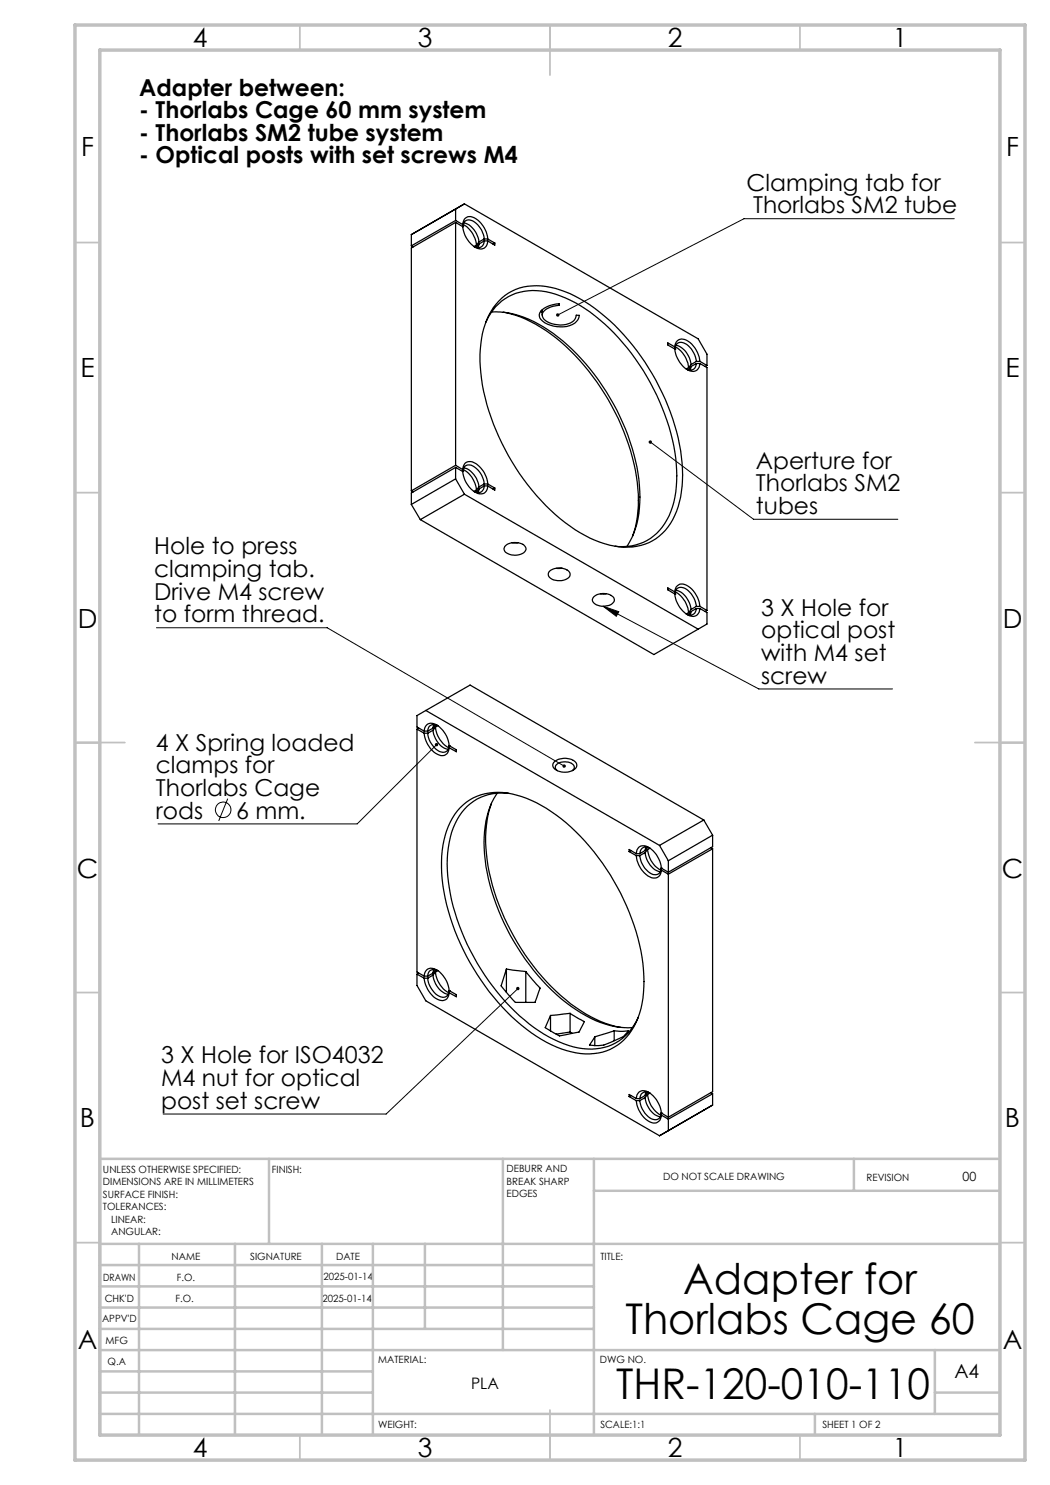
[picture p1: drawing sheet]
<svg xmlns="http://www.w3.org/2000/svg" width="210mm" height="297mm" viewBox="0 0 210 297" stroke-linecap="round" stroke-linejoin="round" font-family="sans-serif">
<g fill="none" stroke="#000" stroke-width=".25">
<path d="M82.3 46.9l10.6-6.1 46.7 27 1.8 3v2.3M82.3 46.9v2.3M82.3 49.2l.3 .2M91.1 44.1v-2.3l-8.8 5.1M91.1 44.5v48.6M91.1 44.5l1.4 .8M91.1 44.1l1.4 .8M91.1 44.5l-8.8 5.1v48.6M91.1 44.1l-8.8 5.1M92.5 45.3a5.2 5.2 0 0 0 3.4 4.5 1.42 1.42 0 0 0 1.6-1.6M92.5 44.9a1.54 1.54 0 0 1 1-1.5 1.54 1.54 0 0 1 1.7 .4 5.4 5.4 0 0 1 2.3 4M92.5 45.3h.1"/>
<path d="M92.5 45.3a1.34 1.34 0 0 1 .9-1.3 1.34 1.34 0 0 1 1.5 .4 4.8 4.8 0 0 1 1.9 3.4M92.5 44.9v.4M92.6 44.9a5.3 5.3 0 0 1 2.7 4.1M92.7 44.6a4.2 4.2 0 0 1 3.1 3.8M95.3 49.4v.1M95.3 49.4l-.1 .1M95.3 49l-.5 .3M95.8 48.8l-.2 .7M95.8 48.8l-.5 .6M95.8 48.4l-.5 .6M96.8 48.2a1.26 1.26 0 0 1-.6 1.2 1.26 1.26 0 0 1-1.3 0M96.8 48.2h.7"/>
<path d="M96.8 48.2l-1 .6M96.8 47.8h.7M96.8 47.8l-1 .6M97.5 48.2l1.5 .8v-.4M97.5 47.8l1.5 .8M99 48.6l-.4 .2M97.2 64.4a10.3 10.3 0 0 1 12-6.1 27 27 0 0 1 13.6 8.3 45.3 45.3 0 0 1 12.5 26.2 18.8 18.8 0 0 1-2.4 11.9 9.9 9.9 0 0 1-9.9 4.6M98.3 62.4a19.8 19.8 0 0 1 13.3 5 45 45 0 0 1 16.3 29.7 18.7 18.7 0 0 1-2.5 12.2M99.8 60.2a10.4 10.4 0 0 1 10.3-2.7 28 28 0 0 1 13.7 8.5 46.3 46.3 0 0 1 12.6 26.6 18.7 18.7 0 0 1-2.8 12.8 10.4 10.4 0 0 1-10.7 3.8 27.3 27.3 0 0 1-14.7-9.1 46.4 46.4 0 0 1-12-25.5 19.8 19.8 0 0 1 2.5-13.1zM100.6 62.4a27.2 27.2 0 0 1 14.4 8.7 45.6 45.6 0 0 1 12.7 27.8 21.4 21.4 0 0 1-1.2 8.3M108.2 62.2l.2 .3M108.4 61.9l.9-.5 1.2-.4 1.3-.3v.4a4.1 4.1 0 0 0-3.3 1.5 1.62 1.62 0 0 0 1.4 2 4.8 4.8 0 0 0 4.9-.5l.5-1.1 .6 .1a2.67 2.67 0 0 1-2.6 2.2 5.7 5.7 0 0 1-5.3-1.7 1.3 1.3 0 0 1 .4-1.7z"/>
<path d="M108.4 61.9v1.1M135 69.4a1.54 1.54 0 0 1 .9-1.5 1.54 1.54 0 0 1 1.8 .4 5.8 5.8 0 0 1 2.3 4M135 69.8a5.1 5.1 0 0 0 3.4 4.5 1.42 1.42 0 0 0 1.6-1.6M135 69.8h.1M135 69.8a1.33 1.33 0 0 1 .8-1.3 1.33 1.33 0 0 1 1.5 .4 5.2 5.2 0 0 1 2 3.4M135 69.4l-1.4-.8v.4l1.4 .8M135 69.4v.4M135 69.4a5.3 5.3 0 0 1 2.7 4.1M135.1 69.1a4.2 4.2 0 0 1 3.1 3.8M137.7 73.9v.1M137.7 73.9l-.1 .1M137.7 73.5l-.5 .3"/>
<path d="M138.2 73.3l-.2 .7M138.2 73.3l-.5 .6M138.2 72.9l-.5 .6M139.3 72.7a1.26 1.26 0 0 1-.7 1.2 1.26 1.26 0 0 1-1.3-.1M139.3 72.7h.7M139.3 72.7l-1.1 .6M139.3 72.3h.7M139.3 72.3l-1.1 .6M140 72.3l1.4 .8M140 72.7l1.4 .8v48.6M141.4 73.1l-.4 .2M82.3 98.2l.3 .2"/>
<path d="M91.1 95.8l-8.8 5.1M91.1 95.8l1.8 3M91.1 93.5v2.3M91.1 93.5l1.4 .8M91.1 93.1l1.4 .8M91.1 93.5l-8.8 5.1v2.3M91.1 93.1l-8.8 5.1M92.5 94.3a5.2 5.2 0 0 0 3.4 4.5 1.42 1.42 0 0 0 1.6-1.6M92.5 93.9a1.54 1.54 0 0 1 1-1.5 1.54 1.54 0 0 1 1.7 .3 5.4 5.4 0 0 1 2.3 4.1M92.5 94.3h.1M92.5 94.3a1.34 1.34 0 0 1 .9-1.3 1.34 1.34 0 0 1 1.5 .4 4.6 4.6 0 0 1 1.9 3.4M92.5 93.9v.4"/>
<path d="M92.6 93.9a5.1 5.1 0 0 1 2.7 4.1M92.7 93.6a4.2 4.2 0 0 1 3.1 3.8M92.9 98.8l-8.8 5.1M92.9 98.8l46.7 27M95.3 98.4v.1M95.3 98.4l-.1 .1M95.3 98l-.5 .3M95.8 97.8l-.2 .7M95.8 97.8l-.5 .6M95.8 97.4l-.5 .6M96.8 97.2a1.24 1.24 0 0 1-.6 1.2 1.24 1.24 0 0 1-1.3-.1M96.8 97.2h.7"/>
<path d="M96.8 97.2l-1 .6M96.8 96.8h.7M96.8 96.8l-1 .6M97.5 97.2l1.5 .8v-.4M97.5 96.8l1.5 .8M99 97.6l-.4 .2M82.3 100.9l1.8 3M84.1 103.9l46.7 27 8.8-5.1M101 109.3a3 3 0 0 1 4 0 1.04 1.04 0 0 1-.8 1.5 2.93 2.93 0 0 1-3.3-.6 .74 .74 0 0 1 .1-.9zM102.4 108.5h1.2M110 114.2a2.98 2.98 0 0 1 4 .4 1.28 1.28 0 0 1-1.4 1.5 2.49 2.49 0 0 1-2.9-1v-.5zM111.3 113.7h1.1"/>
<path d="M118.8 119.3a2.97 2.97 0 0 1 4 .4 1.28 1.28 0 0 1-1.3 1.4 2.63 2.63 0 0 1-3-.9v-.5zM120.1 118.7h1.1M135 118.4a1.54 1.54 0 0 1 .9-1.5 1.54 1.54 0 0 1 1.8 .4 5.8 5.8 0 0 1 2.3 4M135 118.8a5.1 5.1 0 0 0 3.4 4.5 1.42 1.42 0 0 0 1.6-1.6M135 118.8h.1M135 118.8a1.33 1.33 0 0 1 .8-1.3 1.33 1.33 0 0 1 1.5 .4 5.2 5.2 0 0 1 2 3.4M135 118.4l-1.4-.8v.4l1.4 .8M135 118.4v.4M135 118.4a5.5 5.5 0 0 1 2.7 4.1M135.1 118.1a4.2 4.2 0 0 1 3.1 3.8M137.7 122.9v.1M137.7 122.9l-.1 .1"/>
<path d="M137.7 122.5l-.5 .3M138.2 122.3l-.2 .7M138.2 122.3l-.5 .6M138.2 121.9l-.5 .6M139.3 121.7a1.28 1.28 0 0 1-2 1.1M139.3 121.7h.7M139.3 121.7l-1.1 .6M139.3 121.3h.7M139.3 121.3l-1.1 .6M140 121.7l1.4 .8v2.3l-1.8 1M140 121.3l1.4 .8M141.4 122.1l-.4 .2"/>
<path d="M83.4 145.8v48.6l1.4 .8M83.4 145.8l1.4 .8M83.7 145.6l-.3 .2M84.8 146.6a4.7 4.7 0 0 0 3.7 4.5l.6-.1 .4-.4 .3-1.1M84.8 146.2a1.45 1.45 0 0 1 .8-1.4 1.45 1.45 0 0 1 1.5 .1 5.5 5.5 0 0 1 2.7 4.2M84.8 146.2h.7M84.8 146.6h.7M85.2 142.1l-1.8 1v2.3l1.4 .8M85.2 142.1l46.7 27M85.2 142.1l8.8-5.1 46.8 27M85.5 146.6a4.3 4.3 0 0 0 3 3.9h.3a1.18 1.18 0 0 0 1-1.4M86.6 146a4.3 4.3 0 0 0 3 3.9"/>
<path d="M86.6 145.6l-1.1 .6M86.6 146l-1.1 .6M86.8 144.9l-.2 .7M87.1 145.4a5.4 5.4 0 0 0 2.6 4.2M87.1 145h.1M87.1 145l-.5 .6M87.1 145.4l-.5 .6M87.2 145h-.1M87.5 145.1a1.27 1.27 0 0 0-1.3-.1 1.27 1.27 0 0 0-.7 1.2M87.6 145.1l-.5 .3M89.8 149.1h.1M89.8 149.1l1.5 .9v.4l-1.5-.9"/>
<path d="M89.8 149.1v.4M99.4 158.6a18.3 18.3 0 0 0-2.5 12.2 44.8 44.8 0 0 0 17.3 30.5 19.2 19.2 0 0 0 12.3 4.2M101.8 158.7a10.1 10.1 0 0 0-11.2 6.9 25 25 0 0 0-.3 14.4 46 46 0 0 0 16.5 25.5 20.4 20.4 0 0 0 11.5 4.3 10 10 0 0 0 9.3-6.3M110.8 152.5a3.2 3.2 0 0 1 4.5 .2 1.33 1.33 0 0 1-1.3 1.6 3.1 3.1 0 0 1-3.4-.9v-.5zM111.5 154.1a.85 .85 0 0 1-.4-.9 .85 .85 0 0 1 .8-.7 2.39 2.39 0 0 1 2.9 .7v.5l-.3 .4M92 161.5a11 11 0 0 1 11.3-2.5 30.8 30.8 0 0 1 14.6 10.3 45.8 45.8 0 0 1 10.8 24.7 18.9 18.9 0 0 1-2.8 12.8 10.5 10.5 0 0 1-11.7 3.6 28.9 28.9 0 0 1-13.7-8.9 46.1 46.1 0 0 1-12.2-26.8 18.4 18.4 0 0 1 3.2-12.5zM98.3 160.7a25.7 25.7 0 0 0-.1 15.1 46.3 46.3 0 0 0 16.9 25.7 21.8 21.8 0 0 0 9.1 4M125.8 170.3v-.4l1.4 .8M125.8 170.3l1.4 .8M126.2 170.1l-.4 .2M127.2 170.7a1.54 1.54 0 0 1 1-1.5 1.54 1.54 0 0 1 1.7 .4 5.7 5.7 0 0 1 2.4 4M127.2 171.1a5.1 5.1 0 0 0 3.4 4.5 1.42 1.42 0 0 0 1.7-1.6"/>
<path d="M127.2 170.7h.8M127.2 171.1h.8M128 171.1a4.2 4.2 0 0 0 3 3.8h.2a1.24 1.24 0 0 0 1.1-1.3M129 170.5a4.2 4.2 0 0 0 3.1 3.8M129 170.1l-1 .6M129 170.5l-1 .6M129.2 169.4l-.2 .7M129.5 169.9a5.3 5.3 0 0 0 2.7 4.2M129.5 169.4v.1M129.5 169.5l-.5 .6M129.5 169.9l-.5 .6M129.6 169.5h-.1"/>
<path d="M129.9 169.6a1.25 1.25 0 0 0-1.3-.1 1.25 1.25 0 0 0-.6 1.2M130 169.6l-.5 .3M131.9 169.1l1.8 3.1M132.3 173.6h.1M132.3 174l1.4 .8M132.3 173.6l1.4 .8M132.3 173.6v.4M133.7 172.2v2.2M133.7 174.8v48.6M140.8 164l-8.9 5.1M140.8 164l1.7 3M142.2 169.5l.3 .3"/>
<path d="M142.5 167l-8.8 5.2M142.5 167v2.3l-8.8 5.1M142.5 169.8v48.5l-8.8 5.1M142.5 169.8l-8.8 5M83.4 194.8v2.3l1.8 3.1 46.7 27M83.4 194.8l1.4 .8M83.7 194.6l-.3 .2M84.8 195.6a5.1 5.1 0 0 0 3.4 4.5 1.38 1.38 0 0 0 1.6-1.6M84.8 195.2a1.45 1.45 0 0 1 .8-1.4 1.45 1.45 0 0 1 1.5 .1 5.5 5.5 0 0 1 2.7 4.2M84.8 195.2h.7M84.8 195.6h.7M85.5 195.6a4.3 4.3 0 0 0 3 3.9 1.19 1.19 0 0 0 1.3-1.4"/>
<path d="M86.6 195a4.3 4.3 0 0 0 3 3.9M86.6 194.6l-1.1 .6M86.6 195l-1.1 .6M86.8 193.9l-.2 .7M87.1 194.4a5.2 5.2 0 0 0 2.6 4.1M87.1 194h.1M87.1 194l-.5 .6M87.1 194.4l-.5 .6M87.2 194h-.1M87.5 194.1a1.27 1.27 0 0 0-1.3-.1 1.27 1.27 0 0 0-.7 1.2M87.6 194.1l-.5 .3M89.8 198.1h.1"/>
<path d="M89.8 198.1l1.5 .8v.5l-1.5-.9M89.8 198.1v.4M101.3 193.8l-1.1 3.4 1.4 1.7 1.5 1.6h3.9l1-2.9-2.8-3.3M101.3 193.8l3.9 .5M101.3 193.8v4.7M105.2 194.3v6.2M110.1 203.1v3.1M114 202.7l2.9 1.6-1.1 2.1-2.6 .5a2.61 2.61 0 0 1-2.7-.5l-1.5-.9 1.1-2.4M114 202.7l-3.9 .4M114 206.4l-2.8 .4M114 206.4l.5 .3M114 202.7v3.7"/>
<path d="M119 207.4v1.7M122.8 206.2l1.1 .1 1.8-.1a4.6 4.6 0 0 1-2.3 1.7 7.5 7.5 0 0 1-5.1 1.2l-.4-.1 1.1-1.6M122.8 206.2l-3.8 1.2M122.8 206.2v1.9M125.8 219.3v-.4l1.4 .8M125.8 219.3l1.4 .8M126.2 219.1l-.4 .2M127.2 219.7a1.54 1.54 0 0 1 1-1.5 1.54 1.54 0 0 1 1.7 .4 5.8 5.8 0 0 1 2.4 4M127.2 219.7h.8M129 219.5a4.2 4.2 0 0 0 3.1 3.8M129 219.1l-1 .6M129 219.5l-1 .6"/>
<path d="M129.2 218.4l-.2 .7M129.5 218.9a5.5 5.5 0 0 0 2.7 4.2M129.5 218.4v.1M129.5 218.5l-.5 .6M129.5 218.9l-.5 .6M129.6 218.4l-.1 .1M129.9 218.6a1.28 1.28 0 0 0-1.3-.1 1.28 1.28 0 0 0-.6 1.2M130 218.6l-.5 .3M142.2 218.5l.3 .3M142.5 218.8v2.2l-10.6 6.2M142.5 218.8l-8.8 5M127.2 220.1a5.2 5.2 0 0 0 3.4 4.5 1.46 1.46 0 0 0 1.7-1.6"/>
<path d="M127.2 220.1h.8M128 220.1a4.3 4.3 0 0 0 3 3.8h.2a1.24 1.24 0 0 0 1.1-1.3M132.3 222.6h.1M132.3 222.6l1.4 .8M132.3 223l1.4 .8M132.3 222.6v.4M133.7 223.8v2.3l-1.8 1.1"/>
</g>
<g fill="none" stroke="#000" stroke-width=".2">
<path d="M190.9 43.7h-42.1l-37.3 19.3M130.1 88.4l20.6 15.5h28.9M31.3 125.6h34.1l47.4 27.6M120.6 121.2l3.2 1.1-.5 1zM120.6 121.2l31.2 16.6h26.7M45.5 159.7l-1.8 4.5M87.3 148.9l-15.9 15.9h-39.8M103.6 197.7l-26.4 25.1h-44.6"/>
<circle cx="44.6" cy="162" r="1.56"/>
</g>
<g fill="none" stroke="#c0c0c0" stroke-width=".35">
<path d="M60 5v5M110 5v10M160 5v5M15 48.5h5M200 48.5h5M15 98.5h5M200 98.5h5M15 148.5h10M195 148.5h10M15 198.5h5M200 198.5h5M15 248.5h5"/>
<path d="M200 248.5h5M60 287v5M110 282v10M160 287v5"/>
</g>
<g fill="none" stroke="#c0c0c0" stroke-width=".5">
<path d="M53.8 231.8v17M100.6 231.8v38.2M118.8 231.8v55.2M118.8 238.2h81.2M170.8 231.8v6.4M200 231.8h-180v55.2M20 248.8h180M20 257.3h98.8M20 253h98.8M27.8 248.8v38.2M47 248.8v38.2M64.4 248.8v38.2"/>
<path d="M74.6 248.8v38.2M85 248.8v17M20 265.8h98.8M20 261.5h98.8M20 278.5h54.6M20 274.3h54.6M20 270h180M187 278.5h13M187 270v12.8M20 282.8h180M163 282.8v4.2"/>
</g>
<path d="M15 5h190v287h-190zM20 10h180v277h-180z" fill="none" stroke="#c0c0c0" stroke-width=".7"/>
<path d="M103.3 197.4a.34 .34 0 0 0 0 .5 .34 .34 0 0 0 .5 .1 .34 .34 0 0 0 0-.5l-.2 .2 .2-.3zM112.7 152.9l-.1 .1a.34 .34 0 0 0 0 .5 .34 .34 0 0 0 .5-.1l-.3-.2 .3 .2a.37 .37 0 0 0 0-.4 .37 .37 0 0 0-.4-.1zM87.1 148.7a.34 .34 0 0 0 0 .5 .34 .34 0 0 0 .4 0 .34 .34 0 0 0 .1-.5l-.3 .2 .3-.2-.3-.1zM111.3 62.8l-.1 .3 .3-.1-.3 .1a.34 .34 0 0 0 .5 .2 .34 .34 0 0 0 .1-.5 .34 .34 0 0 0-.5 0zM120.6 121.2l3.2 1.1-.5 1zM129.8 88.2a.34 .34 0 0 0 .2 .6 .34 .34 0 0 0 .4-.4 .34 .34 0 0 0-.5-.2l.2 .2z" fill="#000"/>
<g font-size="8.5">
<text x="136.6" y="258.8">Adapter for</text>
<text x="125.1" y="266.9">Thorlabs Cage 60</text>
<text x="123.3" y="279.7">THR-120-010-110</text>
</g>
<g font-size="5.3">
<text x="38.5" y="9.5">4</text>
<text x="83.5" y="9.5">3</text>
<text x="133.6" y="9.5">2</text>
<text x="178.6" y="9.5">1</text>
<text x="16.2" y="31.2">F</text>
<text x="201.2" y="31.2">F</text>
<text x="16.1" y="75.5">E</text>
<text x="201.1" y="75.5">E</text>
<text x="15.5" y="125.5">D</text>
<text x="200.5" y="125.5">D</text>
<text x="15.4" y="175.5">C</text>
<text x="200.4" y="175.5">C</text>
<text x="16" y="225.5">B</text>
<text x="201" y="225.5">B</text>
<text x="15.5" y="269.7">A</text>
<text x="200.5" y="269.7">A</text>
<text x="38.5" y="291.5">4</text>
<text x="83.5" y="291.5">3</text>
<text x="133.6" y="291.5">2</text>
<text x="178.6" y="291.5">1</text>
</g>
<g font-size="4.7">
<text x="27.9" y="19.1">Adapter between:</text>
<text x="27.9" y="23.6">- Thorlabs Cage 60 mm system</text>
<text x="27.9" y="28.2">- Thorlabs SM2 tube system</text>
<text x="27.9" y="32.7">- Optical posts with set screws M4</text>
<text x="149.3" y="38.2">Clamping tab for</text>
<text x="150.6" y="42.7">Thorlabs SM2 tube</text>
<text x="151.2" y="93.7">Aperture for</text>
<text x="151.2" y="98.3">Thorlabs SM2</text>
<text x="151.2" y="102.8">tubes</text>
<text x="30.8" y="110.9">Hole to press</text>
<text x="30.8" y="115.4">clamping tab.</text>
<text x="30.8" y="119.9">Drive M4 screw</text>
<text x="30.8" y="124.5">to form thread.</text>
<text x="152.2" y="123.1">3 X Hole for</text>
<text x="152.2" y="127.7">optical post</text>
<text x="152.2" y="132.2">with M4 set</text>
<text x="152.2" y="136.7">screw</text>
<text x="31.2" y="150.1">4 X Spring loaded</text>
<text x="31.2" y="154.7">clamps for</text>
<text x="31.2" y="159.2">Thorlabs Cage</text>
<text x="31.2" y="163.7">rods</text>
<text x="47.2" y="163.7">6 mm.</text>
<text x="32.2" y="212.7">3 X Hole for ISO4032</text>
<text x="32.2" y="217.2">M4 nut for optical</text>
<text x="32.2" y="221.7">post set screw</text>
</g>
<text font-size="3.9" x="190.9" y="275.5">A4</text>
<text font-size="3.2" x="94.2" y="277.9">PLA</text>
<text font-size="2.5" x="192.5" y="236.1">00</text>
<g font-size="2">
<text x="20.6" y="234.6">UNLESS OTHERWISE SPECIFIED:</text>
<text x="20.6" y="237.1">DIMENSIONS ARE IN MILLIMETERS</text>
<text x="20.6" y="239.6">SURFACE FINISH:</text>
<text x="54.4" y="234.6">FINISH:</text>
<text x="101.3" y="234.5">DEBURR AND</text>
<text x="101.3" y="237">BREAK SHARP</text>
<text x="101.3" y="239.5">EDGES</text>
<text x="132.6" y="236">DO NOT SCALE DRAWING</text>
<text x="173.3" y="236.2">REVISION</text>
<text x="20.6" y="242.1">TOLERANCES:</text>
<text x="22.2" y="244.6">LINEAR:</text>
<text x="22.2" y="247.1">ANGULAR:</text>
<text x="34.3" y="252">NAME</text>
<text x="50" y="251.9">SIGNATURE</text>
<text x="67.2" y="251.9">DATE</text>
<text x="120.1" y="251.9">TITLE:</text>
<text x="20.6" y="256.1">DRAWN</text>
<text x="35.3" y="256.1">F.O.</text>
<text x="64.7" y="255.9">2025-01-14</text>
<text x="20.9" y="260.3">CHK'D</text>
<text x="35.1" y="260.3">F.O.</text>
<text x="64.5" y="260.3">2025-01-14</text>
<text x="20.4" y="264.4">APPV'D</text>
<text x="21.1" y="268.8">MFG</text>
<text x="21.5" y="273">Q.A</text>
<text x="75.6" y="272.5">MATERIAL:</text>
<text x="120" y="272.5">DWG NO.</text>
<text x="75.6" y="285.5">WEIGHT:</text>
<text x="120.1" y="285.6">SCALE:1:1</text>
<text x="164.5" y="285.6">SHEET 1 OF 2</text>
</g>
</svg>
